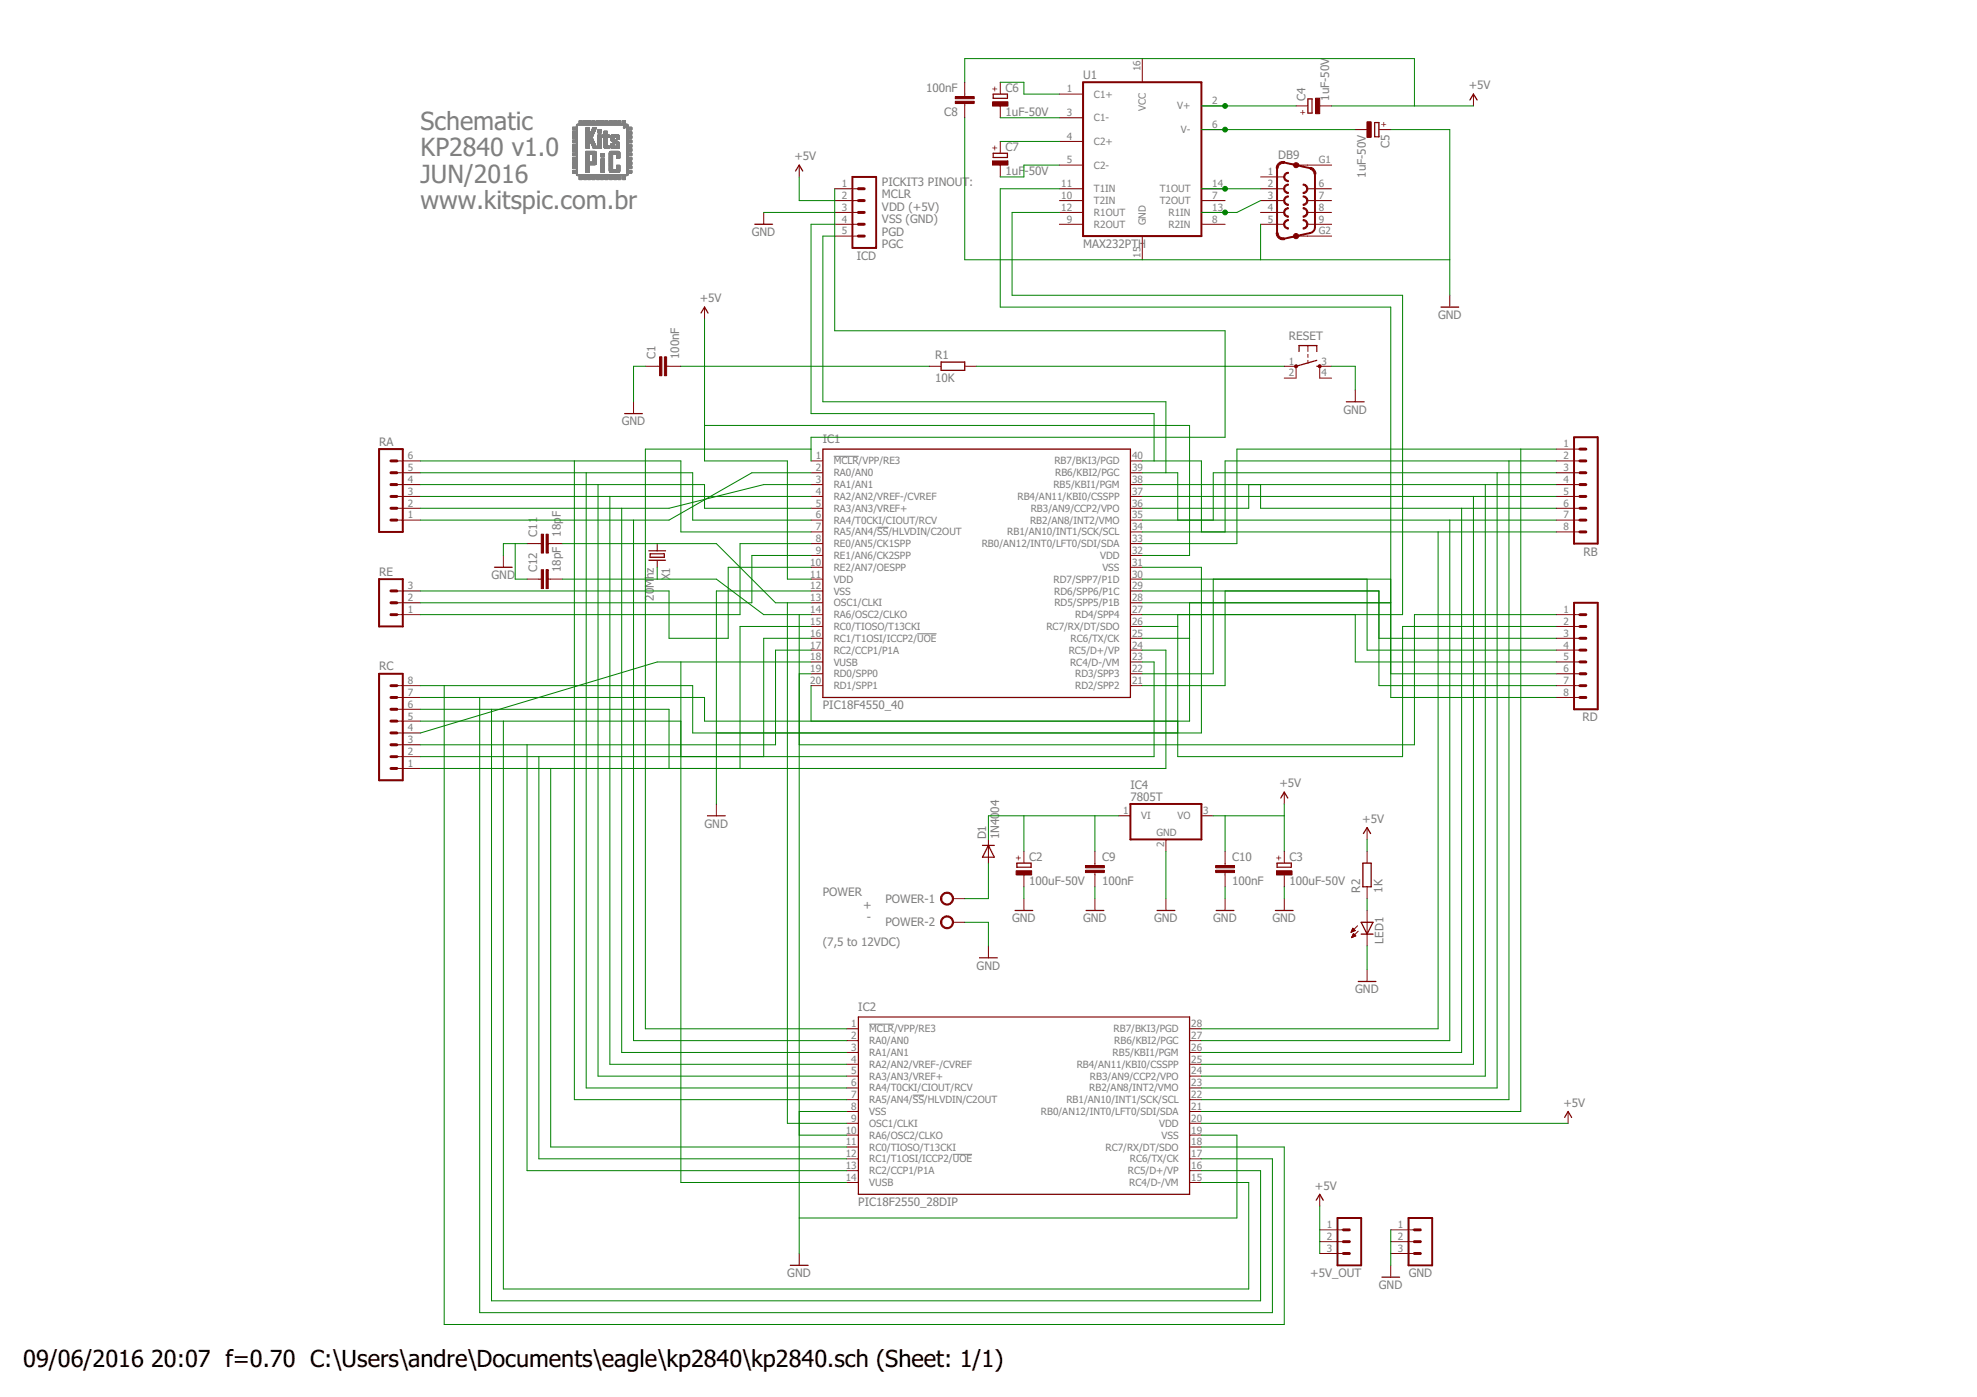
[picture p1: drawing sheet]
<svg xmlns="http://www.w3.org/2000/svg" width="297mm" height="210mm" viewBox="0 0 297 210" stroke-linecap="round" stroke-linejoin="round" font-family="sans-serif">
<g fill="none" stroke="#808080" stroke-width=".15">
<path d="M86 20h.7M86 19.9h.7M86 19.8h.7M86 19.5h.7M86 19.4h.7M86 19.3h.7M86 19.2h.7M86 19.1h.7M86.6 19.7h.1M86.6 19.6h.1M86.6 19.1h.1M86.6 19h.1"/>
<path d="M86.6 18.9h.1M86.6 18.8h.1M86.6 18.7h7.7M86.7 18.7h7.6M86.7 18.7h7.5M87 18.6h.4M87 18.5h.4M87 18.4h.4M87 18.3h.4M87 18.2h.4M87 18.1h.4M87.7 18.6h.4"/>
<path d="M87.7 18.5h.4M87.7 18.4h.4M87.7 18.3h.4M87.7 18.2h.4M87.7 18.1h.4M88.1 20h.5M88.1 19.9h.5M88.1 19.8h.5M88.1 19.7h.5M88.1 19.6h.5M88.1 19.5h.5M88.1 19.4h.5"/>
<path d="M88.1 19.3h.5M88.1 19.2h.5M88.3 18.6h.4M88.3 18.5h.4M88.3 18.4h.4M88.3 18.3h.4M88.3 18.2h.4M88.3 18.1h.4M88.8 20h.5M88.8 19.9h.5M88.8 19.8h.5M88.9 19.7h.5"/>
<path d="M88.9 19.6h.5M88.9 19.6h.6M88.9 19.5h.6M89 18.6h.4M89 18.5h.4M89 18.4h.4M89 18.3h.4M89 18.2h.4M89 18.1h.4M89 19.3h.5M89 19.2h.6M89.1 19.2h.5"/>
<path d="M89.3 19.9l-.5 .1M89.3 19.9h-.5M89.4 19.7l-.6 .1M89.4 19.7h-.5M89.4 19.6h-.5M89.5 19.5h-.6M89.5 19.5h-.5M89.5 19.4h-.5M89.6 19.3h-.6M89.6 18.6h.4M89.6 18.5h.4M89.6 18.4h.4"/>
<path d="M89.6 18.3h.4M89.6 18.2h.4M89.6 18.1h.4M89.9 20h.4M89.9 19.9h.4M89.9 19.8h.4M89.9 19.7h.4M89.9 19.6h.4M89.9 19.5h.4M90.2 18.6h.4M90.2 18.5h.4M90.2 18.4h.4"/>
<path d="M90.2 18.3h.4M90.2 18.2h.4M90.2 18.1h.4M90.8 20h.4M90.8 19.9h.4M90.8 19.8h.4M90.8 19.7h.4M90.9 18.6h.4M90.9 18.5h.4M90.9 18.4h.4M90.9 18.3h.4M90.9 18.2h.4"/>
<path d="M90.9 18.1h.4M91.6 18.6h.4M91.6 18.5h.4M91.6 18.4h.4M91.6 18.3h.4M91.6 18.2h.4M91.6 18.1h.4M92.2 18.6h.4M92.2 18.5h.4M92.2 18.4h.4M92.2 18.3h.4M92.2 18.2h.4"/>
<path d="M92.2 18.1h.4M92.9 18.6h.4M92.9 18.5h.4M92.9 18.4h.4M92.9 18.3h.4M92.9 18.2h.4M92.9 18.1h.4M93.5 18.6h.4M93.5 18.5h.4M93.5 18.4h.4M93.5 18.3h.4M93.5 18.2h.4"/>
<path d="M93.5 18.1h.4M93.7 19.2h.2M93.7 19.1h.2M93.7 19h.2M94.2 20h.7M94.2 19.9h.7M94.2 19.8h.7M94.2 19.7h.1M94.2 19.6h.1M94.2 19.5h.7M94.2 19.4h.7M94.2 19.3h.7"/>
<path d="M94.2 19.2h.7M94.2 19.1h.7M94.2 19.1h.1M94.2 19h.1M94.2 18.9h.1M94.2 18.8h.1M94.3 18.8h-7.7M86 26h.7M86 25.9h.7M86 25.8h.7M86 25.7h.7M86 25.6h.7"/>
<path d="M86 25.3h.7M86 25.2h.7M86 25.1h.7M86 25h.7M86 24.9h.7M86 24.7h.7M86 24.6h.7M86 24.5h.7M86 24.4h.7M86 24.3h.7M86 24h.7M86 23.9h.7"/>
<path d="M86 23.8h.7M86 23.7h.7M86 23.4h.7M86 23.3h.7M86 23.2h.7M86 23.1h.7M86 23h.7M86 22.7h.7M86 22.6h.7M86 22.5h.7M86 22.4h.7M86 22.3h.7"/>
<path d="M86 22.1h.7M86 22h.7M86 21.9h.7M86 21.8h.7M86 21.7h.7M86 21.4h.7M86 21.3h.7M86 21.2h.7M86 21.1h.7M86 20.8h.7M86 20.7h.7M86 20.6h.7"/>
<path d="M86 20.5h.7M86 20.4h.7M86 20.2h.7M86 20.1h.7M86.6 26.2l7.7 .1M86.6 26.2h.1M86.6 26.1h.1M86.6 25.6h.1M86.6 25.5h.1M86.6 25.4h.1M86.6 24.9h.1M86.6 24.8h.1"/>
<path d="M86.6 24.7h.1M86.6 24.3h.1M86.6 24.2h.1M86.6 24.1h.1M86.6 23.6h.1M86.6 23.5h.1M86.6 23.4h.1M86.6 23h.1M86.6 22.9h.1M86.6 22.8h.1M86.6 22.3h.1M86.6 22.2h.1"/>
<path d="M86.6 21.7h.1M86.6 21.6h.1M86.6 21.5h.1M86.6 21h.1M86.6 20.9h.1M86.6 20.8h.1M86.6 20.3h.1M86.6 20.2h.1M86.6 26.3h7.7M86.7 26.3h7.6M86.7 26.4h7.6M86.7 26.4h7.5"/>
<path d="M87 27h.4M87 26.9h.4M87 26.8h.4M87 26.7h.4M87 26.6h.4M87 26.5h.4M87 26.4h.4M87.7 27h.4M87.7 26.9h.4M87.7 26.8h.4M87.7 26.7h.4M87.7 26.6h.4"/>
<path d="M87.7 26.5h.4M87.7 26.4h.4M88 25.9h.5M88 25.8h.5M88 25.7h.5M88 25.6h.5M88 25.5h.5M88 25.4h.5M88 25.3h.5M88 25.2h.5M88 25.1h.5M88 25h.5"/>
<path d="M88 24.9h.5M88 24.8h.5M88 24.7h1.5M88 24.6h1.6M88 24.5h1.6M88 24.4h1.6M88 24.3h.5M88 24.2h.5M88 24.1h.5M88 24h.5M88 23.9h.5M88 23.8h.5"/>
<path d="M88 23.7h.5M88 23.6h.5M88 23.5h.5M88 23.4h.5M88 23.3h.5M88 23.2h.5M88 23.1h1.6M88 23h1.6M88 22.9h1.6M88 22.8h1.5M88 22.7h1.4M88.1 22.3h.5"/>
<path d="M88.1 22.2h.5M88.1 22.1h.5M88.1 22h.5M88.1 21.9h.5M88.1 21.8h.5M88.1 21.7h.5M88.1 21.6h.5M88.1 21.5h.5M88.1 21.4h.5M88.1 21.3h.5M88.1 21.2h.5M88.1 21.1h.5"/>
<path d="M88.1 21h.5M88.1 21h1M88.1 20.9h1M88.1 20.8h.9M88.1 20.7h.9M88.1 20.6h.9M88.1 20.5h.9M88.1 20.4h1M88.1 20.3h.5M88.1 20.2h.5M88.1 20.1h.5M88.3 27h.4"/>
<path d="M88.3 26.9h.4M88.3 26.8h.4M88.3 26.7h.4M88.3 26.6h.4M88.3 26.5h.4M88.3 26.4h.4M88.6 21h.5M88.6 21.1h.6M88.6 20.3h.5M88.7 21.2h.5M88.7 20.2h.5M88.7 21.3h.6"/>
<path d="M88.7 21.3h.5M88.8 21.4h.5M88.8 21.4l.5 .1M88.8 21.5h.5M88.8 21.6h.6M88.8 21.5l.6 .1M88.9 21.6h.5M88.9 21.7h.5M88.9 21.7l.6 .1M88.9 21.8h.6M89 27h.4M89 26.9h.4"/>
<path d="M89 26.8h.4M89 26.7h.4M89 26.6h.4M89 26.5h.4M89 26.4h.4M89 21.8l.5 .1M89 21.9h.5M89 22h.6M89 20.6h-.9M89 20.5l-.9 .1M89 22l.6 .1M89.1 22.1h.5"/>
<path d="M89.1 24.3h.5M89.1 24.2h.5M89.1 24.1h.5M89.1 24h.5M89.1 23.9h.5M89.1 23.8h.5M89.1 23.7h.5M89.1 23.6h.5M89.1 23.5h.5M89.1 23.4h.5M89.1 23.3h.5M89.1 23.2h.5"/>
<path d="M89.1 22.2h.5M89.1 20.3l-.5 .1M89.1 22.3h.6M89.1 22.2h.6M89.1 20.3h-.5M89.2 22.3h.5M89.2 20.2l-.6 .1M89.2 20.2h-.5M89.2 20.1l-.5 .1M89.2 20.1h-.5M89.2 20l-.5 .1M89.3 20h-.6"/>
<path d="M89.5 24.7l-1.5 .1M89.5 24.7h-1.5M89.6 24.6h-1.6M89.6 23.1l-1.6 .1M89.6 27h.4M89.6 26.9h.4M89.6 26.8h.4M89.6 26.7h.4M89.6 26.6h.4M89.6 26.5h.4M89.6 26.4h.4M89.9 22.3h.4"/>
<path d="M89.9 22.2h.4M89.9 22.1h.4M89.9 22h.4M89.9 21.9h.4M89.9 21.8h.4M89.9 21.7h.4M89.9 21.6h.4M89.9 21.5h.4M89.9 21.4h.4M89.9 21.3h.4M89.9 21.2h.4M89.9 21.1h.4"/>
<path d="M89.9 21h.4M89.9 20.9h.4M89.9 20.8h.4M89.9 20.7h.4M89.9 20.6h.4M89.9 20.5h.4M89.9 20.4h.4M89.9 20.3h.4M90.2 27h.4M90.2 26.9h.4M90.2 26.8h.4M90.2 26.7h.4"/>
<path d="M90.2 26.6h.4M90.2 26.5h.4M90.2 26.4h.4M90.3 23.6h.5M90.3 23.5h.5M90.3 23.4h.5M90.3 23.3h.5M90.3 23.2h.5M90.3 23.1h.5M90.3 25.9h.5M90.3 25.8h.5M90.3 25.7h.5"/>
<path d="M90.3 25.6h.5M90.3 25.5h.5M90.3 25.4h.5M90.3 25.3h.5M90.3 25.2h.5M90.3 25.1h.5M90.3 25h.5M90.3 24.9h.5M90.3 24.8h.5M90.3 24.7h.5M90.3 24.6h.5M90.3 24.5h.5"/>
<path d="M90.3 24.4h.5M90.3 24.3h.5M90.3 24.2h.5M90.3 24.1h.5M90.3 24h.5M90.3 23.9h.5M90.5 20.7h1M90.5 20.6h1M90.5 20.5h1M90.5 20.4h1M90.5 20.3h1M90.8 22.1h.7"/>
<path d="M90.8 22h.7M90.8 21.9h.7M90.8 21.9h.4M90.8 21.8h.4M90.8 21.7h.4M90.8 21.6h.4M90.8 21.5h.4M90.8 21.4h.4M90.8 21.3h.4M90.8 21.2h.4M90.8 21.1h.4M90.8 21h.4"/>
<path d="M90.8 20.9h.4M90.8 20.8h.4M90.8 20.7h.4M90.8 20.2h.4M90.8 20.1h.4M90.8 22.2h.7M90.8 22.3h.7M90.9 27h.4M90.9 26.9h.4M90.9 26.8h.4M90.9 26.7h.4M90.9 26.6h.4"/>
<path d="M90.9 26.5h.4M90.9 26.4h.4M90.9 22.3h.6M91.5 25.7h1.6M91.5 25.6h1.6M91.5 25.5h1.6M91.5 25.5h.5M91.5 25.4h.5M91.5 25.3h.5M91.5 25.2h.5M91.5 25.1h.5M91.5 25h.5"/>
<path d="M91.5 24.9h.5M91.5 24.8h.5M91.5 24.7h.5M91.5 24.6h.5M91.5 24.5h.5M91.5 24.4h.5M91.5 24.3h.5M91.5 24.2h.5M91.5 24.1h.5M91.5 24h.5M91.5 23.9h.5M91.5 23.8h.5"/>
<path d="M91.5 23.7h.5M91.5 23.6h.5M91.5 23.5h.5M91.5 23.4h.5M91.5 23.3h.5M91.5 23.2h.5M91.5 23.1h1.6M91.5 23h1.6M91.5 22.9h1.6M91.6 27h.4M91.6 26.9h.4M91.6 26.8h.4"/>
<path d="M91.6 26.7h.4M91.6 26.6h.4M91.6 26.5h.4M91.6 26.4h.4M91.6 25.8h1.5M91.6 25.7h1.5M91.6 22.9h1.5M91.6 22.8h1.5M91.6 25.8h1.4M91.7 25.9h1.3M91.7 22.8h1.3M91.8 22.7h1.1"/>
<path d="M91.8 25.9h1.1M91.8 22.1h1.3M91.8 22h1.3M91.8 21.9h.4M91.8 21.8h.4M91.8 21.7h.4M91.8 21.6h.4M91.8 21.1h.7M91.8 21h.7M91.8 21h.6M91.8 21h.5M91.8 20.9h.5"/>
<path d="M91.8 20.9h.4M91.8 20.8h.4M91.8 20.7h.4M91.8 20.6h1.3M91.8 20.5h1.3M91.8 20.4h1.2M91.8 22.2h1.2M91.8 21.1h.8M91.8 21.2h.9M91.8 20.3h1.2M91.9 22.3h1.1M91.9 21.2h.9"/>
<path d="M91.9 20.3h1.1M91.9 22.3h1M91.9 21.3h.9M92 21.3h.9M92.1 21.3h.8M92.1 21.4h.9M92.2 21.4h.8M92.2 27h.4M92.2 26.9h.4M92.2 26.8h.4M92.2 26.7h.4M92.2 26.6h.4"/>
<path d="M92.2 26.5h.4M92.2 26.4h.4M92.3 21.4h.7M92.4 21.5h.7M92.5 21.5h.6M92.5 21.6h.6M92.6 21.6h.5M92.6 21.9h.5M92.6 21.8h.5M92.6 21.7h.5M92.6 20.9h.5M92.6 20.8h.5"/>
<path d="M92.6 20.7h.5M92.6 25.5h.5M92.6 25.4h.5M92.6 25.3h.5M92.6 25.2h.5M92.6 25.1h.5M92.6 25h.5M92.6 24.9h.5M92.6 24.8h.5M92.6 23.8h.5M92.6 23.7h.5M92.6 23.6h.5"/>
<path d="M92.6 23.5h.5M92.6 23.4h.5M92.6 23.3h.5M92.6 23.2h.5M92.9 27h.4M92.9 26.9h.4M92.9 26.8h.4M92.9 26.7h.4M92.9 26.6h.4M92.9 26.5h.4M92.9 26.4h.4M93.1 22.1h-1.3"/>
<path d="M93.1 23.1l-1.6 .1M93.5 27h.4M93.5 26.9h.4M93.5 26.8h.4M93.5 26.7h.4M93.5 26.6h.4M93.5 26.5h.4M93.5 26.4h.4M94.2 26.2h.1M94.2 26.1h.1M94.2 26h.7M94.2 25.9h.7"/>
<path d="M94.2 25.8h.7M94.2 25.7h.7M94.2 25.6h.7M94.2 25.6h.1M94.2 25.5h.1M94.2 25.4h.1M94.2 25.3h.7M94.2 25.2h.7M94.2 25.1h.7M94.2 25h.7M94.2 24.9h.7M94.2 24.9h.1"/>
<path d="M94.2 24.8h.1M94.2 24.7h.1M94.2 24.7h.7M94.2 24.6h.7M94.2 24.5h.7M94.2 24.4h.7M94.2 24.3h.7M94.2 24.3h.1M94.2 24.2h.1M94.2 24.1h.1M94.2 24h.7M94.2 23.9h.7"/>
<path d="M94.2 23.8h.7M94.2 23.7h.7M94.2 23.6h.1M94.2 23.5h.1M94.2 23.4h.1M94.2 23.3h.7M94.2 23.2h.7M94.2 23.1h.7M94.2 23h.7M94.2 23h.1M94.2 22.9h.1M94.2 22.8h.1"/>
<path d="M94.2 22.7h.7M94.2 22.6h.7M94.2 22.5h.7M94.2 22.4h.7M94.2 22.3h.7M94.2 22.3h.1M94.2 22.2h.1M94.2 22.1h.7M94.2 22h.7M94.2 21.9h.7M94.2 21.8h.7M94.2 21.7h.7"/>
<path d="M94.2 21.7h.1M94.2 21.6h.1M94.2 21.5h.1M94.2 21.4h.7M94.2 21.3h.7M94.2 21.2h.7M94.2 21.1h.7M94.2 21h.1M94.2 20.9h.1M94.2 20.8h.1M94.2 20.8h.7M94.2 20.7h.7"/>
<path d="M94.2 20.6h.7M94.2 20.5h.7M94.2 20.4h.7M94.2 20.3h.1M94.2 20.2h.1M94.2 20.2h.7M94.2 20.1h.7M94.9 23.4h-.7M94.9 22.7h-.7M94.9 22.1h-.7M94.9 21.4l-.7 .1M125.3 68.6h3.7"/>
<path d="M131.8 79.2h1.7M137.8 95.2h2.9M130.6 153.9h3.7M137.1 164.5h1.7M143.2 173.4h2.8"/>
</g>
<g fill="none" stroke="#800000" stroke-width=".3">
<path d="M162.7 12.4h17.8v23.1h-17.8zM128.1 26.6h3.5v10.7h-3.5zM191.9 25.3v9.7M193 24.4l3.9 .9M197.6 26.1v8a.87 .87 0 0 1-.7 .9l-3.9 .9M57 67.5h3.5v12.4h-3.5zM236.5 65.7h3.6v16h-3.6zM57 87h3.5v7.1h-3.5zM236.5 90.6h3.6v16h-3.6zM57 101.2h3.5v16h-3.5zM169.8 120.8h10.7v5.3h-10.7zM201 183h3.5v7.1h-3.5z"/>
<path d="M211.6 183h3.6v7.1h-3.6z"/>
</g>
<g fill="none" stroke="#800000" stroke-width=".44">
<path d="M129 31.9h.9M129 30.1h.9M129 28.4h.9M129 35.5h.9M129 33.7h.9M58.7 74.6h.9M58.7 76.4h.9M58.7 78.1h.9M58.7 71h.9M58.7 72.8h.9M58.7 69.3h.9M237.4 74.6h.9"/>
<path d="M237.4 76.4h.9M237.4 78.1h.9M237.4 71h.9M237.4 72.8h.9M237.4 69.3h.9M237.4 67.5h.9M237.4 79.9h.9M58.7 92.4h.9M58.7 88.8h.9M58.7 90.6h.9M237.4 95.9h.9M237.4 94.1h.9"/>
<path d="M237.4 92.4h.9M237.4 99.5h.9M237.4 97.7h.9M58.7 111.9h.9M58.7 113.7h.9M58.7 115.5h.9M58.7 108.4h.9M58.7 110.1h.9M58.7 103h.9M58.7 104.8h.9M58.7 106.6h.9M237.4 103h.9"/>
<path d="M237.4 104.8h.9M237.4 101.2h.9M201.8 188.3h.9M201.8 186.6h.9M201.8 184.8h.9M212.5 188.3h.9M212.5 186.6h.9M212.5 184.8h.9"/>
</g>
<g fill="none" stroke="#800000" stroke-width=".15">
<path d="M144.9 12.4v2.1M144.9 15.6v2.1M150.3 12.4v1.7M150.3 15.9v1.8M159.2 14.1h3.5M159.2 17.7h3.5M171.6 8.8v3.6M180.5 15.9h3.6M180.5 19.5h3.6M194.7 15.9h1.8M198.3 15.9h1.8M203.6 19.5h1.8"/>
<path d="M207.2 19.5h1.8M221.4 14.1v1.8M114.7 31.9v1.8M120.1 24.8v1.8M125.4 28.4h3.6M125.4 30.1h3.6M125.4 31.9h3.6M125.4 33.7h3.6M125.4 35.5h3.6M150.3 21.3v1.7M150.3 24.8v1.8M159.2 28.4h3.5"/>
<path d="M159.2 30.1h3.5M159.2 31.9h3.5M159.2 33.7h3.5M159.2 24.8h3.5M159.2 21.3h3.5M171.6 35.5v3.5M180.5 28.4h3.6M180.5 30.1h3.6M180.5 31.9h3.6M180.5 33.7h3.6M189.4 28.4h3.6M189.4 30.1h3.6"/>
<path d="M189.4 31.9h3.6M189.4 33.7h3.6M189.4 26.6h3.6M194.7 35.5h5.4M194.7 24.8h5.4M196.5 28.4h3.6M196.5 30.1h3.6M196.5 31.9h3.6M196.5 33.7h3.6M97 55h2.1M100.2 55h2.1M105.9 46.1v1.8"/>
<path d="M139.6 55h1.8M144.9 55h1.8M193 55h1.7v1.8h-1.7M196.5 51.9v.9M196.5 53.3v.4M196.5 54.1v.5M200.1 55h-1.8v1.8h1.8M203.6 58.6v1.8M217.8 44.4v1.7M59.6 78.1h3.6M59.6 76.4h3.6M59.6 74.6h3.6"/>
<path d="M59.6 72.8h3.6M59.6 71h3.6M59.6 69.3h3.6M95.2 60.4v1.7M121.9 78.1h1.7M121.9 76.4h1.7M121.9 74.6h1.7M121.9 72.8h1.7M121.9 71h1.7M121.9 69.3h1.7M121.9 79.9h1.7M169.8 78.1h1.8"/>
<path d="M169.8 76.4h1.8M169.8 74.6h1.8M169.8 72.8h1.8M169.8 71h1.8M169.8 69.3h1.8M169.8 79.9h1.8M233.8 78.1h3.6M233.8 76.4h3.6M233.8 74.6h3.6M233.8 72.8h3.6M233.8 71h3.6M233.8 69.3h3.6"/>
<path d="M233.8 67.5h3.6M233.8 79.9h3.6M59.6 92.4h3.6M59.6 90.6h3.6M59.6 88.8h3.6M75.6 83.5v1.7M79.2 87h2.1M79.2 81.7h2.1M82.4 87h2.1M82.4 81.7h2.1M98.7 81.7v1.1M98.7 84.2v1"/>
<path d="M121.9 94.1h1.7M121.9 92.4h1.7M121.9 90.6h1.7M121.9 88.8h1.7M121.9 87h1.7M121.9 81.7h1.7M121.9 83.5h1.7M121.9 85.2h1.7M121.9 95.9h1.7M121.9 97.7h1.7M121.9 99.5h1.7M169.8 94.1h1.8"/>
<path d="M169.8 92.4h1.8M169.8 90.6h1.8M169.8 88.8h1.8M169.8 87h1.8M169.8 81.7h1.8M169.8 83.5h1.8M169.8 85.2h1.8M169.8 95.9h1.8M169.8 97.7h1.8M169.8 99.5h1.8M233.8 94.1h3.6M233.8 92.4h3.6"/>
<path d="M233.8 95.9h3.6M233.8 97.7h3.6M233.8 99.5h3.6M59.6 115.5h3.6M59.6 113.7h3.6M59.6 111.9h3.6M59.6 110.1h3.6M59.6 108.4h3.6M59.6 106.6h3.6M59.6 104.8h3.6M59.6 103h3.6M121.9 103h1.7"/>
<path d="M121.9 101.2h1.7M169.8 103h1.8M169.8 101.2h1.8M193 119v1.8M233.8 104.8h3.6M233.8 103h3.6M233.8 101.2h3.6M107.6 120.8v1.8M143.2 135h1.7M143.2 138.6h1.7M148.5 126.1v3.6M153.8 127.9v1.8"/>
<path d="M153.8 131.5v1.7M153.8 135v1.8M164.5 127.9v2.1M164.5 131.1v2.1M164.5 135v1.8M168.1 122.6h1.7M175.2 126.1v1.8M175.2 135v1.8M180.5 122.6h1.8M184.1 127.9v2.1M184.1 131.1v2.1M184.1 135v1.8"/>
<path d="M193 127.9v1.8M193 131.5v1.7M193 135v1.8M203.1 140h.2M203.1 139.9h.4M203.1 139.8h.5M203.1 139.7h.4M203.2 139.7h.3M203.2 139.6h.2M203.2 139.5h.1M203.3 139.5l.3 .3-.6 .3zM204 139.1l-1 1"/>
<path d="M204.1 139.9l-1 1M205.4 124.4v1.7M205.4 127.9v1.8M205.4 133.2v1.8M205.4 136.8v5.3M127.2 159.9h1.8M127.2 158.1h1.8M127.2 156.4h1.8M127.2 154.6h1.8M148.5 142.1v1.8M178.7 159.9h1.8M178.7 158.1h1.8"/>
<path d="M178.7 156.4h1.8M178.7 154.6h1.8M203 140h.1M203.1 140.8h.1M203.1 140.8h.2M203.2 140.7h.3M203.2 140.6h.5M203.2 140.5h.4M203.3 140.5h.3M203.3 140.4h.2M203.3 140.3h.1M203.3 140.3l.4 .3-.6 .3z"/>
<path d="M205.4 145.7v1.8M127.2 172.3h1.8M127.2 167h1.8M127.2 168.8h1.8M127.2 165.2h1.8M127.2 163.5h1.8M127.2 161.7h1.8M127.2 170.6h1.8M127.2 174.1h1.8M127.2 175.9h1.8M127.2 177.7h1.8M178.7 172.3h1.8"/>
<path d="M178.7 167h1.8M178.7 168.8h1.8M178.7 165.2h1.8M178.7 163.5h1.8M178.7 161.7h1.8M178.7 170.6h1.8M178.7 174.1h1.8M178.7 175.9h1.8M178.7 177.7h1.8M198.3 179.5v1.7M235.6 167v1.8M120.1 188.3v1.8"/>
<path d="M198.3 184.8h3.5M198.3 186.6h3.5M198.3 188.3h3.5M209 184.8h3.5M209 186.6h3.5M209 188.3h3.5M209 190.1v1.8"/>
</g>
<g fill="none" stroke="#800000" stroke-width=".19">
<path d="M149.2 14.1h2.2v.7h-2.2zM196.5 14.9h.6v2.1h-.6zM206.5 18.4h.7v2.2h-.7zM220.9 15l.5-.9 .5 .9M113.4 33.7h2.7M119.5 25.7l.6-.9 .5 .9M149.2 23h2.2v.7h-2.2zM105.3 47l.6-.9 .5 .9M141.4 54.4h3.5v1.2h-3.5zM195.2 52.8v-.9h2.6v.9M197.8 55h.5M197.8 54.1l-3.1 .9"/>
<path d="M216.5 46.1h2.7M93.9 62.1h2.6M123.6 67.5h46.2v37.3h-46.2zM202.3 60.4h2.7M74.3 85.2h2.7M97.5 84.2h2.5M97.5 82.8h2.5M97.7 83.2h2.1v.5h-2.1zM192.4 119.9l.6-.9 .5 .9M106.3 122.6h2.7M147.6 127h1.8M148.5 127l.9 1.8h-1.8z"/>
<path d="M152.5 136.8h2.7M152.8 129.7h2.1v.6h-2.1zM163.2 136.8h2.6M173.8 136.8h2.7M182.7 136.8h2.7M191.6 136.8h2.7M191.9 129.7h2.1v.6h-2.1zM204.5 138.6h1.8l-.9 1.8zM204.8 129.7h1.2v3.5h-1.2zM204.9 125.2l.5-.8 .5 .8M129 152.8h49.7v26.7h-49.7zM147.2 143.9h2.6"/>
<path d="M204.1 147.5h2.6M204.5 140.4h1.8M235.1 167.9l.5-.9 .5 .9M118.7 190.1h2.7M197.8 180.3l.5-.8 .5 .8M207.6 191.9h2.7"/>
</g>
<g fill="#800000" stroke="#800000" stroke-width=".15">
<path d="M194.6 54.9h.3l.1 .1-.1 .2h-.3z" fill-rule="evenodd"/>
<path d="M198.1 54.9h.3l.1 .1-.1 .2h-.3z" fill-rule="evenodd"/>
<path d="M193.1 27.9l.4-.2h.1v.1a.53 .53 0 0 0-.6 .6 .53 .53 0 0 0 .6 .5v.2a.72 .72 0 0 1-.7-.5 .72 .72 0 0 1 .2-.7z" fill-rule="evenodd"/>
<path d="M195.8 27.7a.71 .71 0 0 1 .7 .7 .71 .71 0 0 1-.7 .7v-.2a.53 .53 0 0 0 .5-.5 .53 .53 0 0 0-.5-.6z" fill-rule="evenodd"/>
<path d="M193.1 26.1l.4-.2h.1v.2a.53 .53 0 0 0-.6 .5 .53 .53 0 0 0 .6 .5v.2a.72 .72 0 0 1-.7-.4 .72 .72 0 0 1 .2-.8z" fill-rule="evenodd"/>
<path d="M195.8 31.2a.72 .72 0 0 1 .7 .7 .72 .72 0 0 1-.7 .7v-.2a.53 .53 0 0 0 .5-.5 .53 .53 0 0 0-.5-.5z" fill-rule="evenodd"/>
<path d="M193.1 29.6l.4-.2h.1v.2a.53 .53 0 0 0-.6 .5 .53 .53 0 0 0 .6 .6v.2a.72 .72 0 0 1-.7-.5 .72 .72 0 0 1 .2-.8z" fill-rule="evenodd"/>
<path d="M195.8 29.4a.71 .71 0 0 1 .7 .8 .71 .71 0 0 1-.7 .7v-.2a.53 .53 0 0 0 .5-.6 .53 .53 0 0 0-.5-.5z" fill-rule="evenodd"/>
<path d="M193.1 31.4l.4-.2h.1v.2a.53 .53 0 0 0-.6 .5 .53 .53 0 0 0 .6 .5v.2a.72 .72 0 0 1-.7-.4 .72 .72 0 0 1 .2-.8z" fill-rule="evenodd"/>
<path d="M195.8 33a.72 .72 0 0 1 .7 .7 .72 .72 0 0 1-.7 .7v-.2a.53 .53 0 0 0 .5-.5 .53 .53 0 0 0-.5-.5z" fill-rule="evenodd"/>
<path d="M193.1 33.2l.4-.2h.1v.2a.53 .53 0 0 0-.6 .5 .53 .53 0 0 0 .6 .5v.2a.72 .72 0 0 1-.7-.4 .72 .72 0 0 1 .2-.8z" fill-rule="evenodd"/>
<path d="M191.9 24.7a1 1 0 0 1 1.1-.4l-.1 .3a.75 .75 0 0 0-.9 .7h-.3z" fill-rule="evenodd"/>
<path d="M196.9 25.1a1.05 1.05 0 0 1 .8 1h-.3l-.1-.3-.5-.4z" fill-rule="evenodd"/>
<path d="M191.7 35h.3a.75 .75 0 0 0 .9 .7l.1 .3a1.01 1.01 0 0 1-1.3-1z" fill-rule="evenodd"/>
<path d="M141.5 134.5a.98 .98 0 0 1 1.6-.1 .98 .98 0 0 1-.5 1.6 .98 .98 0 0 1-1.3-1h.2a.8 .8 0 0 1 1.2-.6 .8 .8 0 0 1 .1 1.3 .8 .8 0 0 1-1.3-.4v-.3h-.2z" fill-rule="evenodd"/>
<path d="M141.5 138a.98 .98 0 0 1 1.6 0 .98 .98 0 0 1-.5 1.5 .98 .98 0 0 1-1.3-.9h.2a.8 .8 0 0 1 1.2-.7 .8 .8 0 0 1 .1 1.4 .8 .8 0 0 1-1.3-.5v-.2h-.2z" fill-rule="evenodd"/>
<circle cx="194.7" cy="24.8" r=".39"/>
<circle cx="194.7" cy="35.5" r=".4"/>
</g>
<g fill="#800000" stroke="#800000" stroke-width=".15">
<path d="M99.8 53.6h.4v2.9h-.4z"/>
<path d="M99.1 53.6h.3v2.9h-.3z"/>
<path d="M152.7 130.8h2.3v.7h-2.3z"/>
<path d="M149.1 15.3h2.3v.6h-2.3z"/>
<path d="M197.7 14.8h.6v2.3h-.6z"/>
<path d="M205.4 18.3h.6v2.3h-.6z"/>
<path d="M149.1 24.2h2.3v.6h-2.3z"/>
<path d="M143.5 14.5h2.9v.3h-2.9z"/>
<path d="M143.5 15.2h2.9v.4h-2.9z"/>
<path d="M191.8 130.8h2.3v.7h-2.3z"/>
<path d="M163.1 130.8h2.8v.3h-2.8z"/>
<path d="M163.1 130h2.8v.4h-2.8z"/>
<path d="M182.6 130.8h2.9v.3h-2.9z"/>
<path d="M182.6 130h2.9v.4h-2.9z"/>
<path d="M82 80.3h.4v2.8h-.4z"/>
<path d="M81.3 80.3h.4v2.8h-.4z"/>
<path d="M82 85.6h.4v2.8h-.4z"/>
<path d="M81.3 85.6h.4v2.8h-.4z"/>
</g>
<g fill="none" stroke="#008000" stroke-width=".15">
<path d="M144.9 17.7v21.3h72.9M144.9 12.4v-3.6h67.6v7.1M150.3 12.4h3.5v1.7h5.4M150.3 17.7h8.9M180.5 19.5h23.1M180.5 15.9h14.2M200.1 15.9h21.3M209 19.5h8.8v24.9M114.7 31.9h10.7M120.1 26.6v3.5h5.3M125.4 35.5h-1.8v24.9h51.6v10.6M125.4 28.4v21.3h58.7v16h-62.2v3.6"/>
<path d="M125.4 33.7h-3.5v28.4h51.5v7.2M150.3 21.3h8.9M159.2 28.4h-8.9v17.7h58.7v58.7h24.8M159.2 24.8h-5.4v1.8h-3.5M159.2 31.9h-7.1v12.5h58.6v48h-39.1M180.5 28.4h8.9M189.4 30.1l-3.6 1.8h-5.3M189.4 33.7v5.3M97 55h-1.8v5.4M102.3 55h37.3M105.9 47.9v21.4h12.4v17.7h3.6M146.7 55h46.3"/>
<path d="M200.1 55h3.5v3.6M63.2 72.8h42.7v3.6h16M63.2 69.3h39.1v10.6h19.6M63.2 71h40.9v7.1h17.8M63.2 74.6h58.7M86.3 69.3v95.9h40.9M88.1 71v92.5h39.1M89.9 72.8v88.9h37.3M91.6 74.6v85.3h35.6M93.4 76.4v81.7h33.8M95.2 78.1v78.3h32M105.9 63.9h72.8v19.6h-7.1"/>
<path d="M121.9 67.5h-24.9v87.1h30.2M121.9 71h-8.9l-12.5 7.1h-37.3M121.9 72.8h-7.2l-14.2 3.6h-37.3M171.6 69.3h8.9v10.6M171.6 71h5.4v7.1M171.6 79.9h62.2M171.6 78.1h62.2M171.6 74.6h62.2M171.6 72.8h62.2M187.6 72.8v3.6h-16M189.4 72.8v3.6h44.4M216.1 79.9v74.7h-35.6"/>
<path d="M217.8 78.1v78.3h-37.3M219.6 76.4v81.7h-39.1M221.4 74.6v85.3h-40.9M223.2 72.8v88.9h-42.7M224.9 71v92.5h-44.4M226.7 69.3v95.9h-46.2M228.5 67.5v99.5h-48M233.8 67.5h-48v14.2h-14.2M233.8 69.3h-49.7v10.6M233.8 71h-51.5v7.1M77.4 81.7v5.3h1.8M79.2 81.7h-3.6v1.8"/>
<path d="M84.5 81.7h23.1l8.9 8.9h5.4M84.5 87h23.1l7.1 5.4h7.2M98.7 85.2v1.8M102.3 99.5v78.2h24.9M118.3 90.6v78.2h8.9M120.1 92.4v95.9M121.9 85.2h-12.5v10.7h-8.9v-7.1h-37.3M121.9 88.8h-14.3v32M121.9 81.7h-10.7v10.7h-48M121.9 83.5h-8.9v7.1h-49.8M121.9 95.9h-7.2v17.8M121.9 94.1h-10.7v21.4"/>
<path d="M121.9 97.7h-5.4v14.2h-53.3M121.9 99.5h-23.2l-35.5 10.6M171.6 88.8h35.6v14.2h26.6M171.6 85.2h8.9v24.9h-76.4v-7.1h-40.9M171.6 97.7h3.6v17.8h-112M171.6 87h37.4M171.6 90.6h37.4M171.6 95.9h7.1M171.6 94.1h5.4M171.6 99.5h1.8v14.2h-110.2M177 92.4v21.3h33.7v-19.6h23.1M178.7 90.6v17.8h-72.8v-3.6h-42.7"/>
<path d="M182.3 87v14.2h-10.7M184.1 88.8v14.2h-12.5M203.6 92.4v7.1h30.2M205.4 87v10.7h28.4M207.2 95.9h26.6M233.8 92.4h-21.3v19.5h-92.4M63.2 108.4h39.1M63.2 106.6h37.3v8.9M66.7 103v96h126.3v-26.7h-12.5M72.1 104.8v92.4h119.1v-23.1h-10.7M73.9 106.6v88.9h115.5v-19.6h-8.9M75.6 108.4v85.3h112v-16h-7.1"/>
<path d="M79.2 111.9v64h48M81 113.7v60.4h46.2M82.7 115.5v56.8h44.5M120.1 101.2h1.8M121.9 103v5.4M209 101.2h24.8M144.9 138.6h3.6v3.5M148.5 129.7v5.3h-3.6M153.8 122.6v5.3M153.8 133.2v1.8M164.5 122.6v5.3M164.5 133.2v1.8"/>
<path d="M168.1 122.6h-19.6v3.5M175.2 127.9v7.1M182.3 122.6h10.7M184.1 122.6v5.3M184.1 133.2v1.8M193 120.8v7.1M193 133.2v1.8M205.4 126.1v1.8M205.4 135v1.8M205.4 142.1v3.6M120.1 167h7.1M120.1 170.6h7.1"/>
<path d="M180.5 170.6h5.3v12.4h-65.7M180.5 168.8h55.1M198.3 181.2v7.1M209 184.8v5.3"/>
</g>
<g fill="#008000" stroke="#008000" stroke-width=".15">
<circle cx="184.1" cy="28.4" r=".36"/>
<circle cx="184.1" cy="31.9" r=".36"/>
<circle cx="184.1" cy="15.9" r=".36"/>
<circle cx="184.1" cy="19.5" r=".36"/>
</g>
<g font-size="3.8" fill="#808080">
<text x="63.2" y="19.5">Schematic</text>
<text x="63.2" y="23.5">KP2840 v1.0</text>
<text x="63.2" y="27.5">JUN/2016</text>
<text x="63.2" y="31.5">www.kitspic.com.br</text>
</g>
<g font-size="3.5">
<text x="3.5" y="205.4">09/06/2016</text>
<text x="22.7" y="205.4">20:07 f=0.70 C:\Users\andre\Documents\eagle\kp2840\kp2840.sch (Sheet: 1/1)</text>
</g>
<g font-size="1.8" fill="#808080">
<text x="162.7" y="11.9">U1</text>
<text x="139.1" y="13.9">100nF</text>
<text x="141.9" y="17.4">C8</text>
<text x="151.1" y="17.4">1uF-50V</text>
<text x="151.1" y="13.8">C6</text>
<text x="196.2" y="15.1" transform="rotate(-90 196.2 15.1)">C4</text>
<text x="199.7" y="15.1" transform="rotate(-90 199.7 15.1)">1uF-50V</text>
<text x="220.7" y="13.4">+5V</text>
<text x="151.1" y="22.7">C7</text>
<text x="192.1" y="23.9">DB9</text>
<text x="208.8" y="22.3" transform="rotate(-90 208.8 22.3)">C5</text>
<text x="119.4" y="24.1">+5V</text>
<text x="132.5" y="27.9">PICKIT3 PINOUT:</text>
<text x="132.5" y="29.8">MCLR</text>
<text x="151.1" y="26.3">1uF-50V</text>
<text x="205.2" y="26.7" transform="rotate(-90 205.2 26.7)">1uF-50V</text>
<text x="113" y="35.5">GND</text>
<text x="132.5" y="31.7">VDD (+5V)</text>
<text x="132.5" y="33.5">VSS (GND)</text>
<text x="132.5" y="35.4">PGD</text>
<text x="128.7" y="39">ICD</text>
<text x="132.5" y="37.3">PGC</text>
<text x="162.7" y="37.3">MAX232PTH</text>
<text x="105.1" y="45.4">+5V</text>
<text x="216.1" y="47.9">GND</text>
<text x="98.5" y="54" transform="rotate(-90 98.5 54)">C1</text>
<text x="102" y="54" transform="rotate(-90 102 54)">100nF</text>
<text x="140.5" y="54">R1</text>
<text x="193.7" y="51.1">RESET</text>
<text x="140.5" y="57.3">10K</text>
<text x="93.4" y="63.9">GND</text>
<text x="201.8" y="62.1">GND</text>
<text x="57" y="66.9">RA</text>
<text x="123.6" y="66.6">IC1</text>
<text x="84.3" y="77.7" transform="rotate(-90 84.3 77.7)">F</text>
<text x="80.7" y="80.6" transform="rotate(-90 80.7 80.6)">C11</text>
<text x="84.3" y="80.6" transform="rotate(-90 84.3 80.6)">18p</text>
<text x="237.9" y="83.5">RB</text>
<text x="57" y="86.5">RE</text>
<text x="73.9" y="87">GND</text>
<text x="80.7" y="86" transform="rotate(-90 80.7 86)">C12</text>
<text x="84.3" y="86" transform="rotate(-90 84.3 86)">18pF</text>
<text x="98.2" y="88.4" transform="rotate(-90 98.2 88.4)">M</text>
<text x="98.2" y="87" transform="rotate(-90 98.2 87)">hz</text>
<text x="100.7" y="87.2" transform="rotate(-90 100.7 87.2)">X1</text>
<text x="98.2" y="90.3" transform="rotate(-90 98.2 90.3)">20</text>
<text x="57" y="100.7">RC</text>
<text x="123.6" y="106.6">PIC18F4550_40</text>
<text x="237.8" y="108.4">RD</text>
<text x="169.8" y="118.6">IC4</text>
<text x="192.2" y="118.3">+5V</text>
<text x="105.9" y="124.4">GND</text>
<text x="150.1" y="122.1" transform="rotate(-90 150.1 122.1)">04</text>
<text x="169.8" y="120.4">7805T</text>
<text x="204.7" y="123.6">+5V</text>
<text x="148.2" y="126.1" transform="rotate(-90 148.2 126.1)">D1</text>
<text x="150.1" y="126.1" transform="rotate(-90 150.1 126.1)">1N40</text>
<text x="154.6" y="129.3">C2</text>
<text x="165.6" y="129.4">C9</text>
<text x="185.1" y="129.4">C10</text>
<text x="193.8" y="129.3">C3</text>
<text x="123.6" y="134.7">POWER</text>
<text x="129.7" y="136.5">+</text>
<text x="133" y="135.6">POWER-1</text>
<text x="154.6" y="132.9">100uF-50V</text>
<text x="165.6" y="133">100nF</text>
<text x="185.1" y="133">100nF</text>
<text x="193.8" y="132.9">100uF-50V</text>
<text x="204.3" y="134.1" transform="rotate(-90 204.3 134.1)">R2</text>
<text x="207.7" y="134.1" transform="rotate(-90 207.7 134.1)">1K</text>
<text x="123.6" y="142.1">(7,5 to 12VDC)</text>
<text x="130.2" y="138.4">-</text>
<text x="133" y="139.2">POWER-2</text>
<text x="152.1" y="138.6">GND</text>
<text x="162.7" y="138.6">GND</text>
<text x="173.4" y="138.6">GND</text>
<text x="182.3" y="138.6">GND</text>
<text x="191.2" y="138.6">GND</text>
<text x="207.9" y="141.8" transform="rotate(-90 207.9 141.8)">LED1</text>
<text x="146.7" y="145.7">GND</text>
<text x="203.6" y="149.2">GND</text>
<text x="129" y="151.9">IC2</text>
<text x="234.9" y="166.3">+5V</text>
<text x="197.6" y="178.7">+5V</text>
<text x="129" y="181.2">PIC18F2550_28DIP</text>
<text x="118.3" y="191.9">GND</text>
<text x="196.9" y="191.9">+5V_OUT</text>
<text x="211.7" y="191.9">GND</text>
<text x="207.2" y="193.7">GND</text>
</g>
<g font-size="1.5" fill="#808080">
<text x="171.4" y="10.7" transform="rotate(-90 171.4 10.7)">16</text>
<text x="160.3" y="13.9">1</text>
<text x="160.3" y="17.5">3</text>
<text x="164.4" y="14.7">C1+</text>
<text x="172.1" y="16.7" transform="rotate(-90 172.1 16.7)">VCC</text>
<text x="176.9" y="16.4">V+</text>
<text x="182.1" y="15.7">2</text>
<text x="160.3" y="21">4</text>
<text x="164.4" y="18.2">C1-</text>
<text x="164.4" y="21.8">C2+</text>
<text x="177.4" y="20">V-</text>
<text x="182.1" y="19.2">6</text>
<text x="126.5" y="28.1">1</text>
<text x="126.5" y="29.9">2</text>
<text x="159.4" y="28.1">11</text>
<text x="159.4" y="29.9">10</text>
<text x="160.3" y="24.6">5</text>
<text x="164.4" y="25.3">C2-</text>
<text x="164.4" y="28.9">T1IN</text>
<text x="174.3" y="28.9">T1OUT</text>
<text x="182.1" y="28.1">14</text>
<text x="182.1" y="29.9">7</text>
<text x="190.5" y="26.3">1</text>
<text x="190.5" y="28.1">2</text>
<text x="190.5" y="29.9">3</text>
<text x="198.1" y="28.1">6</text>
<text x="198.1" y="29.9">7</text>
<text x="198.1" y="24.6">G1</text>
<text x="126.5" y="31.7">3</text>
<text x="126.5" y="33.4">4</text>
<text x="126.5" y="35.2">5</text>
<text x="159.4" y="31.7">12</text>
<text x="160.3" y="33.4">9</text>
<text x="164.4" y="30.7">T2IN</text>
<text x="164.4" y="32.5">R1OUT</text>
<text x="164.4" y="34.2">R2OUT</text>
<text x="172.2" y="33.8" transform="rotate(-90 172.2 33.8)">GND</text>
<text x="174.3" y="30.7">T2OUT</text>
<text x="175.6" y="32.4">R1IN</text>
<text x="175.6" y="34.2">R2IN</text>
<text x="182.1" y="31.7">13</text>
<text x="182.1" y="33.4">8</text>
<text x="190.5" y="31.7">4</text>
<text x="190.5" y="33.4">5</text>
<text x="198.1" y="31.7">8</text>
<text x="198.1" y="33.4">9</text>
<text x="198.1" y="35.2">G2</text>
<text x="171.4" y="38.8" transform="rotate(-90 171.4 38.8)">15</text>
<text x="193.7" y="54.8">1</text>
<text x="193.7" y="56.6">2</text>
<text x="198.5" y="54.8">3</text>
<text x="198.5" y="56.6">4</text>
<text x="61.3" y="70.8">5</text>
<text x="61.3" y="69">6</text>
<text x="122.6" y="69">1</text>
<text x="122.6" y="70.8">2</text>
<text x="125.3" y="69.8">MCLR/VPP/RE3</text>
<text x="125.3" y="71.6">RA0/AN0</text>
<text x="158.4" y="69.8">RB7/BKI3/PGD</text>
<text x="158.5" y="71.6">RB6/KBI2/PGC</text>
<text x="170.1" y="70.8">39</text>
<text x="170.1" y="69">40</text>
<text x="234.9" y="67.2">1</text>
<text x="234.9" y="69">2</text>
<text x="234.9" y="70.8">3</text>
<text x="61.3" y="77.9">1</text>
<text x="61.3" y="76.1">2</text>
<text x="61.3" y="74.3">3</text>
<text x="61.3" y="72.6">4</text>
<text x="122.6" y="72.6">3</text>
<text x="122.6" y="74.3">4</text>
<text x="122.6" y="76.1">5</text>
<text x="122.6" y="77.9">6</text>
<text x="125.3" y="73.3">RA1/AN1</text>
<text x="125.3" y="75.1">RA2/AN2/VREF-/CVREF</text>
<text x="125.3" y="76.9">RA3/AN3/VREF+</text>
<text x="152.9" y="75.1">RB4/AN11/KBI0/CSSPP</text>
<text x="154.9" y="76.9">RB3/AN9/CCP2/VPO</text>
<text x="158.3" y="73.3">RB5/KBI1/PGM</text>
<text x="170.1" y="77.9">35</text>
<text x="170.1" y="76.1">36</text>
<text x="170.1" y="74.3">37</text>
<text x="170.1" y="72.6">38</text>
<text x="234.9" y="72.6">4</text>
<text x="234.9" y="74.3">5</text>
<text x="234.9" y="76.1">6</text>
<text x="234.9" y="77.9">7</text>
<text x="122.6" y="79.7">7</text>
<text x="122.6" y="81.4">8</text>
<text x="122.6" y="83.2">9</text>
<text x="125.3" y="78.7">RA4/T0CKI/CIOUT/RCV</text>
<text x="125.3" y="80.4">RA5/AN4/SS/HLVDIN/C2OUT</text>
<text x="125.3" y="82.2">RE0/AN5/CK1SPP</text>
<text x="147.5" y="82.2">RB0/AN12/INT0/LFT0/SDI/SDA</text>
<text x="151.3" y="80.4">RB1/AN10/INT1/SCK/SCL</text>
<text x="154.8" y="78.7">RB2/AN8/INT2/VMO</text>
<text x="165.3" y="84">VDD</text>
<text x="170.1" y="81.4">33</text>
<text x="170.1" y="79.7">34</text>
<text x="170.1" y="83.2">32</text>
<text x="234.9" y="79.7">8</text>
<text x="61.3" y="88.6">3</text>
<text x="121.7" y="88.6">12</text>
<text x="121.7" y="86.8">11</text>
<text x="121.7" y="85">10</text>
<text x="125.3" y="89.3">VSS</text>
<text x="125.3" y="87.6">VDD</text>
<text x="125.3" y="84">RE1/AN6/CK2SPP</text>
<text x="125.3" y="85.8">RE2/AN7/OESPP</text>
<text x="158.3" y="87.6">RD7/SPP7/P1D</text>
<text x="158.4" y="89.3">RD6/SPP6/P1C</text>
<text x="165.6" y="85.8">VSS</text>
<text x="170.1" y="88.6">29</text>
<text x="170.1" y="86.8">30</text>
<text x="170.1" y="85">31</text>
<text x="61.3" y="92.1">1</text>
<text x="61.3" y="90.3">2</text>
<text x="121.7" y="90.3">13</text>
<text x="121.7" y="92.1">14</text>
<text x="121.7" y="93.9">15</text>
<text x="121.7" y="95.7">16</text>
<text x="125.3" y="91.1">OSC1/CLKI</text>
<text x="125.3" y="92.9">RA6/OSC2/CLKO</text>
<text x="125.3" y="94.7">RC0/TIOSO/T13CKI</text>
<text x="157.2" y="94.7">RC7/RX/DT/SDO</text>
<text x="158.4" y="91.1">RD5/SPP5/P1B</text>
<text x="161.5" y="92.9">RD4/SPP4</text>
<text x="170.1" y="93.9">26</text>
<text x="170.1" y="92.1">27</text>
<text x="170.1" y="90.3">28</text>
<text x="170.1" y="95.7">25</text>
<text x="234.9" y="92.1">1</text>
<text x="234.9" y="93.9">2</text>
<text x="234.9" y="95.7">3</text>
<text x="121.7" y="97.4">17</text>
<text x="121.7" y="99.2">18</text>
<text x="121.7" y="101">19</text>
<text x="125.3" y="96.4">RC1/T1OSI/ICCP2/UOE</text>
<text x="125.3" y="98.2">RC2/CCP1/P1A</text>
<text x="125.3" y="100">VUSB</text>
<text x="125.3" y="101.8">RD0/SPP0</text>
<text x="160.6" y="98.2">RC5/D+/VP</text>
<text x="160.8" y="100">RC4/D-/VM</text>
<text x="160.9" y="96.4">RC6/TX/CK</text>
<text x="161.5" y="101.8">RD3/SPP3</text>
<text x="170.1" y="101">22</text>
<text x="170.1" y="99.2">23</text>
<text x="170.1" y="97.4">24</text>
<text x="234.9" y="97.4">4</text>
<text x="234.9" y="99.2">5</text>
<text x="234.9" y="101">6</text>
<text x="61.3" y="106.3">6</text>
<text x="61.3" y="104.6">7</text>
<text x="61.3" y="102.8">8</text>
<text x="121.7" y="102.8">20</text>
<text x="125.3" y="103.6">RD1/SPP1</text>
<text x="161.5" y="103.5">RD2/SPP2</text>
<text x="170.1" y="102.8">21</text>
<text x="234.9" y="102.8">7</text>
<text x="234.9" y="104.6">8</text>
<text x="61.3" y="113.4">2</text>
<text x="61.3" y="111.7">3</text>
<text x="61.3" y="109.9">4</text>
<text x="61.3" y="108.1">5</text>
<text x="61.3" y="115.2">1</text>
<text x="168.8" y="122.3">1</text>
<text x="171.5" y="123.1">VI</text>
<text x="173.8" y="125.6">GND</text>
<text x="176.9" y="123.1">VO</text>
<text x="180.8" y="122.3">3</text>
<text x="174.9" y="127.2" transform="rotate(-90 174.9 127.2)">2</text>
<text x="127.9" y="154.3">1</text>
<text x="130.6" y="155.1">MCLR/VPP/RE3</text>
<text x="167.3" y="155.1">RB7/BKI3/PGD</text>
<text x="179" y="154.3">28</text>
<text x="127.9" y="156.1">2</text>
<text x="127.9" y="157.9">3</text>
<text x="127.9" y="159.7">4</text>
<text x="127.9" y="161.4">5</text>
<text x="130.6" y="156.9">RA0/AN0</text>
<text x="130.6" y="158.7">RA1/AN1</text>
<text x="130.6" y="160.4">RA2/AN2/VREF-/CVREF</text>
<text x="161.8" y="160.4">RB4/AN11/KBI0/CSSPP</text>
<text x="167.2" y="158.7">RB5/KBI1/PGM</text>
<text x="167.4" y="156.9">RB6/KBI2/PGC</text>
<text x="179" y="161.4">24</text>
<text x="179" y="159.7">25</text>
<text x="179" y="157.9">26</text>
<text x="179" y="156.1">27</text>
<text x="127.9" y="166.8">8</text>
<text x="127.9" y="163.2">6</text>
<text x="127.9" y="165">7</text>
<text x="130.6" y="167.5">VSS</text>
<text x="130.6" y="162.2">RA3/AN3/VREF+</text>
<text x="130.6" y="164">RA4/T0CKI/CIOUT/RCV</text>
<text x="130.6" y="165.8">RA5/AN4/SS/HLVDIN/C2OUT</text>
<text x="156.4" y="167.5">RB0/AN12/INT0/LFT0/SDI/SDA</text>
<text x="160.2" y="165.8">RB1/AN10/INT1/SCK/SCL</text>
<text x="163.7" y="164">RB2/AN8/INT2/VMO</text>
<text x="163.8" y="162.2">RB3/AN9/CCP2/VPO</text>
<text x="179" y="166.8">21</text>
<text x="179" y="165">22</text>
<text x="179" y="163.2">23</text>
<text x="127.1" y="170.3">10</text>
<text x="127.1" y="172.1">11</text>
<text x="127.1" y="173.9">12</text>
<text x="127.9" y="168.5">9</text>
<text x="130.6" y="169.3">OSC1/CLKI</text>
<text x="130.6" y="171.1">RA6/OSC2/CLKO</text>
<text x="130.6" y="172.9">RC0/TIOSO/T13CKI</text>
<text x="166.1" y="172.9">RC7/RX/DT/SDO</text>
<text x="174.2" y="169.3">VDD</text>
<text x="174.5" y="171.1">VSS</text>
<text x="179" y="172.1">18</text>
<text x="179" y="168.5">20</text>
<text x="179" y="170.3">19</text>
<text x="179" y="173.9">17</text>
<text x="127.1" y="175.7">13</text>
<text x="127.1" y="177.4">14</text>
<text x="130.6" y="174.7">RC1/T1OSI/ICCP2/UOE</text>
<text x="130.6" y="176.4">RC2/CCP1/P1A</text>
<text x="130.6" y="178.2">VUSB</text>
<text x="169.5" y="176.4">RC5/D+/VP</text>
<text x="169.7" y="178.2">RC4/D-/VM</text>
<text x="169.8" y="174.7">RC6/TX/CK</text>
<text x="179" y="177.4">15</text>
<text x="179" y="175.7">16</text>
<text x="199.4" y="184.5">1</text>
<text x="210" y="184.5">1</text>
<text x="199.4" y="186.3">2</text>
<text x="199.4" y="188.1">3</text>
<text x="210" y="186.3">2</text>
<text x="210" y="188.1">3</text>
</g>
<g font-size="1.2" fill="#800000">
<text x="149.9" y="13.9" transform="rotate(-90 149.9 13.9)">+</text>
<text x="195.3" y="17.2">+</text>
<text x="149.9" y="22.7" transform="rotate(-90 149.9 22.7)">+</text>
<text x="207.5" y="19.1">+</text>
<text x="153.4" y="129.4" transform="rotate(-90 153.4 129.4)">+</text>
<text x="192.5" y="129.4" transform="rotate(-90 192.5 129.4)">+</text>
</g>
</svg>
